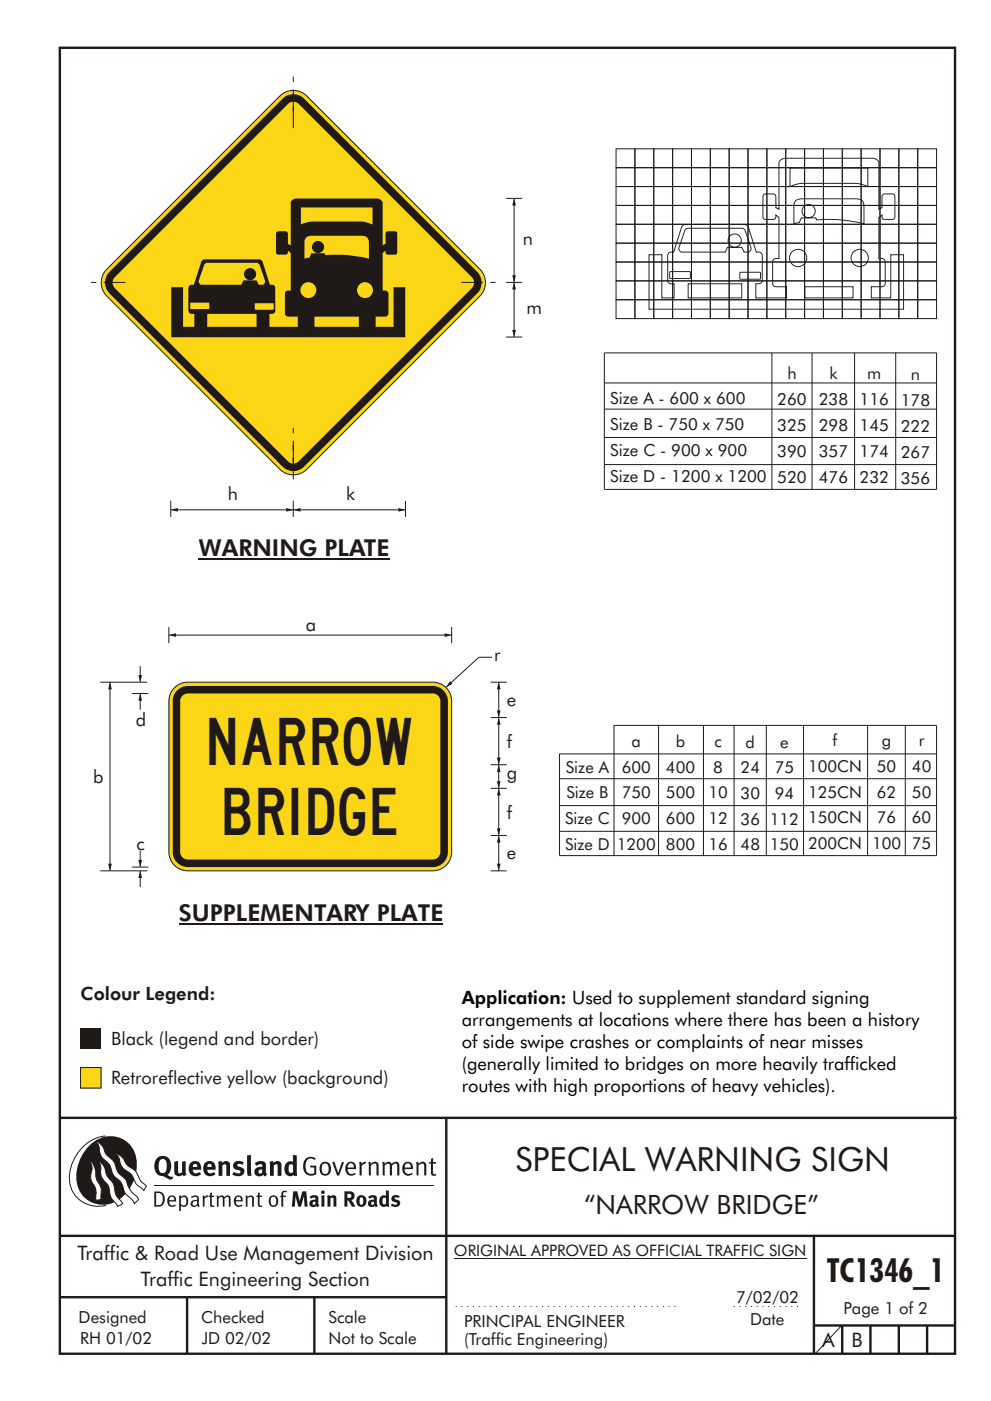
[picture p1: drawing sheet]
<svg xmlns="http://www.w3.org/2000/svg" width="210mm" height="297mm" viewBox="0 0 210 297" stroke-linecap="round" stroke-linejoin="round" font-family="sans-serif">
<g fill="none" stroke="#1f1a17" stroke-width=".51">
<path d="M12.7 10.1h189.9v276.9h-189.9zM12.7 237h190.3M94.7 236.9v50.1M12.7 262h190M12.7 275h82M39.7 275v12M66.7 275v12M172.7 262v25M172.7 281h30M178.7 281v6M184.7 281v6M190.7 281v6"/>
<path d="M196.7 281v6"/>
</g>
<path d="M96.3 266.7h74.7" fill="none" stroke="#1f1a17" stroke-width=".21"/>
<path d="M96.7 277h47.5M155.7 277h14" fill="none" stroke="#1f1a17" stroke-width=".21" stroke-dasharray=".2 1" stroke-linecap="butt"/>
<g fill="#1f1a17">
<path d="M64.9 245.6a1.61 1.61 0 0 1 2.1 .1l-.2 .2a1.17 1.17 0 0 0-1.4-.1 1.17 1.17 0 0 0-.6 1.2 1.42 1.42 0 0 0 1.2 1.9l.7-.2v-1.2h-.8l-.1-.4h1.3v1.9a1.82 1.82 0 0 1-2.2-.1 1.82 1.82 0 0 1-.6-2.1l.2-.7z" fill-rule="evenodd"/>
<path d="M68.2 246.6a1.77 1.77 0 0 0 .4 2.6 1.39 1.39 0 0 0 1.4-.5 1.39 1.39 0 0 0 .2-1.5 1.19 1.19 0 0 0-2-.6zM68.5 246.8a.83 .83 0 0 1 1 .1 .83 .83 0 0 1 .2 1 .75 .75 0 0 1-.6 1 .75 .75 0 0 1-.8-.8v-.9z" fill-rule="evenodd"/>
<path d="M70.5 246.4l.4-.1 .8 2.4 .8-2.3h.5l-1.1 2.8h-.4z" fill-rule="evenodd"/>
<path d="M73.6 246.7a1.74 1.74 0 0 0 .5 2.5h.9l.5-.3-.2-.3a.89 .89 0 0 1-1.1 .2 .89 .89 0 0 1-.4-.9h1.7a1.15 1.15 0 0 0-.4-1.4 1.15 1.15 0 0 0-1.5 .2zM74 246.9a.67 .67 0 0 1 .8-.1 .67 .67 0 0 1 .3 .7h-1.3z" fill-rule="evenodd"/>
<path d="M76.2 246.4l.4-.1 .1 .5 .5-.4 .5-.1-.2 .5a.61 .61 0 0 0-.8 .6v1.8h-.4z" fill-rule="evenodd"/>
<path d="M78.1 246.4l.5-.1 .1 .5a.89 .89 0 0 1 .9-.5 .89 .89 0 0 1 .7 .8v2.1h-.4v-2.1l-.1-.3-.3-.1-.8 .4v2.1h-.4z" fill-rule="evenodd"/>
<path d="M81.1 246.4l.4-.1 .1 .4a.83 .83 0 0 1 .8-.4 .83 .83 0 0 1 .7 .5 .86 .86 0 0 1 .9-.5 .86 .86 0 0 1 .7 .8v2.1h-.4l-.1-2.3a.5 .5 0 0 0-.8 0l-.2 .2v2.1h-.5v-2.2l-.4-.3-.7 .4v2.1h-.4z" fill-rule="evenodd"/>
<path d="M85.7 246.7a1.74 1.74 0 0 0 .5 2.5h.9l.5-.3-.2-.3a.89 .89 0 0 1-1.1 .2 .89 .89 0 0 1-.4-.9h1.7a1.15 1.15 0 0 0-.5-1.4 1.15 1.15 0 0 0-1.4 .2zM86 246.9a.67 .67 0 0 1 .9-.1 .67 .67 0 0 1 .3 .7h-1.3z" fill-rule="evenodd"/>
<path d="M88.3 246.4l.4-.1 .1 .5a.89 .89 0 0 1 .9-.5 .89 .89 0 0 1 .7 .8v2.1h-.4v-2.1l-.1-.3-.3-.1-.8 .4v2.1h-.4z" fill-rule="evenodd"/>
<path d="M91.5 245.7l.4-.2v.9h.7l-.2 .3h-.5v2.1l.1 .1h.5l.1 .3a.71 .71 0 0 1-1.2-.5v-2h-.3v-.3h.3z" fill-rule="evenodd"/>
<path d="M37 246.3l.8-.2v2a.46 .46 0 0 0 .2 .7 .46 .46 0 0 0 .6-.3v-2.2l.8-.1v2.3l.2 .6-.6 .3-.2-.3a1.03 1.03 0 0 1-1.2 .2 1.03 1.03 0 0 1-.6-1z" fill-rule="evenodd"/>
<path d="M40.4 246.6a1.64 1.64 0 0 0 0 2.3 1.64 1.64 0 0 0 2.3 .1l-.4-.5a.78 .78 0 0 1-.9 .3 .78 .78 0 0 1-.5-.8h1.8a1.37 1.37 0 0 0-.6-1.6 1.37 1.37 0 0 0-1.7 .2zM41 246.9a.48 .48 0 0 1 .7-.1 .48 .48 0 0 1 .2 .6h-1z" fill-rule="evenodd"/>
<path d="M43.5 246.6a1.65 1.65 0 0 0-.2 2 1.65 1.65 0 0 0 1.9 .7l.5-.3-.3-.5a.78 .78 0 0 1-.9 .3 .78 .78 0 0 1-.5-.8h1.8a1.37 1.37 0 0 0-.6-1.6 1.37 1.37 0 0 0-1.7 .2zM44.1 246.9a.48 .48 0 0 1 .6-.1 .48 .48 0 0 1 .2 .6h-.9z" fill-rule="evenodd"/>
<path d="M46.3 246.4l.7-.3 .1 .4a.95 .95 0 0 1 1-.3 .95 .95 0 0 1 .7 .9v2.2h-.8v-2.3l-.3-.2-.5 .3v2.2h-.8z" fill-rule="evenodd"/>
<path d="M49.7 246.5a1.73 1.73 0 0 1 2-.1l-.2 .6-.6-.2a.42 .42 0 0 0-.6 .3l.2 .2a1.23 1.23 0 0 1 1.4 1 1.47 1.47 0 0 1-2.3 .9l-.3-.1 .3-.6 .7 .3a.47 .47 0 0 0 .7-.3 .87 .87 0 0 0-1-.6l-.4-.2-.1-.4z" fill-rule="evenodd"/>
<path d="M54.1 246.6l.3 .6 .3-.2a.62 .62 0 0 1 .9 0v.4a1.21 1.21 0 0 0-1.3 .3 1.21 1.21 0 0 0-.2 1.4 1.19 1.19 0 0 0 1.7 0l.5 .3 .4-.4-.3-.4v-1.3a.96 .96 0 0 0-1.3-1.1zM55 248.1l.6-.1v.6a.43 .43 0 0 1-.6 .1 .43 .43 0 0 1 0-.6z" fill-rule="evenodd"/>
<path d="M57.2 246.4l.7-.3 .1 .4a.95 .95 0 0 1 1-.3 .95 .95 0 0 1 .7 .9v2.2h-.8v-2.3l-.3-.2-.5 .3v2.2h-.8z" fill-rule="evenodd"/>
<path d="M62.2 244.8v1.6a1.29 1.29 0 0 0-1.4 .1 1.29 1.29 0 0 0-.5 1.3 1.24 1.24 0 0 0 .5 1.4 1.24 1.24 0 0 0 1.5-.1l.1 .2h.7l-.1-4.3zM61.5 246.9h.4l.3 .1v1.5l-.3 .2a.48 .48 0 0 1-.6-.5 1.52 1.52 0 0 1 .2-1.3z" fill-rule="evenodd"/>
<path d="M52.4 245l.8-.2 .2 4.5h-.8l-.1-.2z" fill-rule="evenodd"/>
</g>
<path d="M22.4 240.9a9 9 0 0 0-7.4 10.8 6.2 6.2 0 0 0 7.5 3.9M32.7 251.4h59.4" fill="none" stroke="#1f1a17" stroke-width=".21"/>
<path d="M19.1 242.7a5.7 5.7 0 0 1 6.5-1.4 5.7 5.7 0 0 1 3.4 5.7 8.6 8.6 0 0 1-6.2 8.4 5.7 5.7 0 0 1-6.5-7.1 9.9 9.9 0 0 1 2.8-5.6z" fill-rule="evenodd" fill="#1f1a17"/>
<path d="M24.4 244.6a3.1 3.1 0 0 1 2.3 2.1l.8 .8a3.2 3.2 0 0 1 2 2.3l.4 .7 1.2 1-.6 .9-.2-.3a3.5 3.5 0 0 1-1.9-2 3.8 3.8 0 0 0-2.1-2.2 3.5 3.5 0 0 1-1-2.3zM20.4 242a3.4 3.4 0 0 1 1.9 2.4l.7 .9a3.3 3.3 0 0 1 1.7 2.5 4.4 4.4 0 0 0 1.7 2l.3 .3a6.1 6.1 0 0 0 2.5 3.7l.2 .5-.9 .9a6.1 6.1 0 0 0-1.9-2.2l-.4-.7a3.6 3.6 0 0 0-1.9-2.8l-.6-1.1a3.6 3.6 0 0 0-1.9-2.8 3.7 3.7 0 0 1-.8-2.4zM21 246.2a3.4 3.4 0 0 1 1.5 2.7l.6 .9a3.8 3.8 0 0 1 1.4 3.1l.3 .8 1.2 1.5-1 .6-.5-.8a3.2 3.2 0 0 1-1.3-2.8 4.3 4.3 0 0 0-1.4-2.2 4.7 4.7 0 0 1-.5-2.9zM19.2 246.1a5.1 5.1 0 0 1 1.2 3.7l.3 .7a3.1 3.1 0 0 1 .7 3l.1 .8-1.1 .2-.1-.8a3.5 3.5 0 0 0-.9-3.2 3.6 3.6 0 0 1 .1-2.6z" fill-rule="evenodd" fill="#fff" stroke="#1f1a17" stroke-width=".21"/>
<g fill="#1f1a17">
<path d="M17.1 218h4.4v4.3h-4.4z"/>
<path d="M33.4 245.5a2.51 2.51 0 0 0 .4 3.7l.8 .2a2.78 2.78 0 0 0 2 .6l.2-.5h-.6l-.7-.4a2.56 2.56 0 0 0 0-3.8 1.83 1.83 0 0 0-2.1 .2zM34 245.9a.87 .87 0 0 1 1 0 .87 .87 0 0 1 .4 .9v.4a1.17 1.17 0 0 1-.9 1.5h-.3a2.38 2.38 0 0 1-.2-2.8z" fill-rule="evenodd"/>
<path d="M33.1 252.9v2.6a1.12 1.12 0 0 0 1.2-.3 1.12 1.12 0 0 0 .2-1.1l-.1-.6-.3-.4zM32.7 252.6h1.1a1.67 1.67 0 0 1 1.2 1.7 1.67 1.67 0 0 1-1.3 1.5h-1zM36.1 253.9l-.2 .6h1.1a.55 .55 0 0 0-.3-.7 .55 .55 0 0 0-.6 .1zM35.8 253.8a.95 .95 0 0 1 1.2-.2 .95 .95 0 0 1 .4 1.1h-1.5a.72 .72 0 0 0 .4 .8 .72 .72 0 0 0 .9-.1l.1 .2a1.15 1.15 0 0 1-1.5 0 1.15 1.15 0 0 1-.2-1.5zM38.4 254.1v1.2a.7 .7 0 0 0 .9 .1 .7 .7 0 0 0 .2-.9 .61 .61 0 0 0-.4-.7 .61 .61 0 0 0-.7 .3zM38 253.5l.3-.1 .1 .4a.95 .95 0 0 1 1.2-.1 .95 .95 0 0 1 .3 1.1 .92 .92 0 0 1-.5 1 .92 .92 0 0 1-1-.2v1.1l-.4 .1zM40.9 254.9a.5 .5 0 0 0 .2 .7 .5 .5 0 0 0 .7-.3v-.7zM40.5 253.8a1 1 0 0 1 1.7 .2v1.4l.2 .3-.2 .2-.3-.3a.78 .78 0 0 1-1.4-.1 .78 .78 0 0 1 .8-1.1h.5a.58 .58 0 0 0-.3-.7 .58 .58 0 0 0-.7 .3zM43 253.5l.3-.1 .1 .4 .3-.3h.5l-.2 .3a.52 .52 0 0 0-.6 .6v1.4h-.4zM44.6 252.9l.4-.1-.1 .7h.6l-.1 .3h-.5v1.5a.35 .35 0 0 0 .6 .3v.2a.57 .57 0 0 1-.6 .1 .57 .57 0 0 1-.3-.5v-1.6h-.3v-.3h.3zM45.9 253.5l.4-.1 .1 .4 .2-.2a.64 .64 0 0 1 1 .2 .7 .7 0 0 1 .8-.4 .7 .7 0 0 1 .5 .7v1.7h-.4v-1.7l-.2-.3-.7 .3v1.7h-.3v-1.6a.38 .38 0 0 0-.3-.5 .38 .38 0 0 0-.5 .3l-.1 .1v1.7h-.4zM50.2 253.9l-.2 .6h1.1a.55 .55 0 0 0-.2-.7 .55 .55 0 0 0-.7 .1zM49.9 253.8a.95 .95 0 0 1 1.2-.2 .95 .95 0 0 1 .4 1.1h-1.5a.72 .72 0 0 0 .4 .8 .72 .72 0 0 0 .9-.1l.1 .2a1.15 1.15 0 0 1-1.5 0 1.15 1.15 0 0 1-.2-1.5zM52.1 253.5l.3-.1 .1 .4a.72 .72 0 0 1 .8-.4 .72 .72 0 0 1 .6 .7v1.7h-.4v-1.5a.45 .45 0 0 0-.3-.6 .45 .45 0 0 0-.5 .3l-.2 .1v1.7h-.3zM54.7 252.9l.4-.1v.7h.6l-.1 .3h-.5v1.5a.35 .35 0 0 0 .5 .3v.2a.57 .57 0 0 1-.6 .1 .57 .57 0 0 1-.3-.5v-1.6h-.3v-.3h.3zM57.6 253.9l-.2 .7a.65 .65 0 0 0 .3 .9 .65 .65 0 0 0 .8-.3l.1-.1a.93 .93 0 0 0-.7-1.4zM57.3 253.8a1.12 1.12 0 0 1 1.4 0 1.12 1.12 0 0 1 .2 1.4 1.01 1.01 0 0 1-1.2 .7 1.01 1.01 0 0 1-.7-1.2zM59.9 252.6l.5-.2 .5 .2-.2 .2-.3-.1-.3 .2v.6h.6l-.1 .3h-.5v2h-.4v-2h-.2v-.3h.2zM62.2 252.6l-.3 3.2h.7l.1-2.2 .6 2.2h.5l.7-2.2 .1 2.2h.7l-.3-3.2h-.9l-.5 2.1-.5-2.1zM65.7 253.7l.3 .5a.51 .51 0 0 1 .5-.3 .51 .51 0 0 1 .4 .4v.1a.88 .88 0 0 0-1.1 .3 .88 .88 0 0 0 .2 1.1 .9 .9 0 0 0 1.1-.1l.3 .3 .4-.4-.3-.3v-1.1a.87 .87 0 0 0-.4-.8 .87 .87 0 0 0-1 .1zM66.4 254.9l.5-.1v.5l-.1 .1h-.3l-.2-.1zM68.2 253.5v2.3h.6v-2.4zM68.1 252.8a.4 .4 0 0 0 .8 0 .4 .4 0 0 0-.8 0zM69.4 253.5l.1 2.3h.6v-1.7a.33 .33 0 0 1 .4-.2 .33 .33 0 0 1 .2 .4v1.5h.7v-1.7a.75 .75 0 0 0-.6-.7 .75 .75 0 0 0-.8 .3v-.3zM73.1 252.6v3.2h.6v-1.3l.3 .2 .7 1.1h.7l-.9-1.4a.94 .94 0 0 0 .7-1 .94 .94 0 0 0-.9-.8zM73.7 253.1a.51 .51 0 0 1 .7 .1 .51 .51 0 0 1-.1 .8h-.6zM75.9 253.7a1.19 1.19 0 0 0-.1 1.8 1.19 1.19 0 0 0 1.7-.1 1.19 1.19 0 0 0 0-1.6 1.19 1.19 0 0 0-1.6-.1zM76.5 253.9h.2a.99 .99 0 0 1 0 1.5 1.06 1.06 0 0 1-.2-1.5zM78.1 253.7l.3 .5a.51 .51 0 0 1 .5-.3 .51 .51 0 0 1 .4 .4v.1a.88 .88 0 0 0-1.1 .3 .88 .88 0 0 0 .2 1.1 .9 .9 0 0 0 1.1-.1l.3 .3 .4-.4-.2-.3v-1.1a.87 .87 0 0 0-.5-.8 .87 .87 0 0 0-1 .1zM78.9 254.9l.4-.1v.5l-.1 .1h-.3l-.2-.1zM81.9 252.4v1.2a1.2 1.2 0 0 0-1.4 .5 1.2 1.2 0 0 0 .2 1.5l.5 .3 .8-.2v.1h.6l-.1-3.3zM81.4 254l.5 .1-.1 1.2a.46 .46 0 0 1-.5 0 .46 .46 0 0 1-.2-.6zM83.3 253.6a.79 .79 0 0 0-.2 1 .79 .79 0 0 0 1 .3 .33 .33 0 0 1 0 .5 .33 .33 0 0 1-.5 0l-.5-.2-.2 .4a1.15 1.15 0 0 0 1.2 .3 1.15 1.15 0 0 0 .8-1 1.49 1.49 0 0 0-1.2-.7 .4 .4 0 0 1 .3-.4 .4 .4 0 0 1 .4 .1l.2 .1 .2-.4a1.47 1.47 0 0 0-1.5 0z" fill-rule="evenodd"/>
</g>
<path d="M17.1 226.3h4.4v4.4h-4.4z" fill-rule="evenodd" fill="#fad617" stroke="#1f1a17" stroke-width=".21"/>
<path d="M178.6 280.9l-5.7 6.2" fill="none" stroke="#1f1a17" stroke-width=".21"/>
<path d="M59.4 20.3a4 4 0 0 1 5.7 0l36.7 36.8a4 4 0 0 1 0 5.7l-36.7 36.7a4 4 0 0 1-5.7 0l-36.8-36.7a4 4 0 0 1 0-5.7z" fill-rule="evenodd" fill="#fad617" stroke="#1f1a17" stroke-width=".21"/>
<path d="M23.2 57.6l36.9-36.8a3.2 3.2 0 0 1 4.4 .1l36.8 36.7a3.2 3.2 0 0 1 0 4.6l-36.9 36.9a3.2 3.2 0 0 1-4.4-.2l-36.9-36.8a3.2 3.2 0 0 1 .1-4.5z" fill-rule="evenodd" fill="#1f1a17"/>
<path d="M24.4 58.8l36.8-36.8a1.63 1.63 0 0 1 2.2 .1l36.8 36.7a1.63 1.63 0 0 1-.1 2.3l-36.8 36.8a1.63 1.63 0 0 1-2.2-.1l-36.8-36.8a1.63 1.63 0 0 1 .1-2.2z" fill-rule="evenodd" fill="#fad617"/>
<path d="M62.2 16.3v1.1M62.2 18.9v8.3M19.3 59.9h1.1M22 59.9h4.6M97.9 59.9h4.6M104 59.9h1.2M109.1 59.9v11.6M62.2 90.7v1.2M62.2 93.4v8.2" fill="none" stroke="#1f1a17" stroke-width=".21"/>
<g fill="#1f1a17">
<path d="M109.1 59.9l.4 1.5h-.8l.4-1.5 .4 1.5z" fill-rule="evenodd"/>
<path d="M108.7 70h.8l-.4 1.5 .4-1.5-.4 1.5z" fill-rule="evenodd"/>
</g>
<path d="M36.2 108.1h26" fill="none" stroke="#1f1a17" stroke-width=".21"/>
<g fill="#1f1a17">
<path d="M36.2 108.1l1.5-.4v.8l-1.5-.4 1.5-.4z" fill-rule="evenodd"/>
<path d="M60.7 107.7l1.5 .4-1.5 .4v-.8l1.5 .4z" fill-rule="evenodd"/>
</g>
<path d="M62.2 108.1h23.8" fill="none" stroke="#1f1a17" stroke-width=".21"/>
<g fill="#1f1a17">
<path d="M62.2 108.1l1.5-.4v.8l-1.5-.4 1.5-.4z" fill-rule="evenodd"/>
<path d="M84.5 107.7l1.5 .4-1.5 .4v-.8l1.5 .4z" fill-rule="evenodd"/>
</g>
<path d="M109.1 42.1v17.8" fill="none" stroke="#1f1a17" stroke-width=".21"/>
<g fill="#1f1a17">
<path d="M109.1 42.1l.4 1.5h-.8l.4-1.5 .4 1.5z" fill-rule="evenodd"/>
<path d="M108.7 58.4h.8l-.4 1.5 .4-1.5-.4 1.5z" fill-rule="evenodd"/>
</g>
<path d="M107.4 59.9h3.4M107.4 42.1h3.4M107.4 71.5h3.4M36.2 106.2v3.4M62.2 106.2v3.4M86 106.2v3.4" fill="none" stroke="#1f1a17" stroke-width=".21"/>
<path d="M75.8 61.5a1.69 1.69 0 0 1 3.3 0 1.69 1.69 0 0 1-3.3 0zM66.2 52.4a1.3 1.3 0 0 1 2.6 0 1.3 1.3 0 0 1-2.6 0zM65 50.3l-.4 .7v.4v3.4l1.1-.2 .3-.9h2.9l.2 .4 1.6-.1a30.5 30.5 0 0 1 7.6 .8v-3.4a1.34 1.34 0 0 0-1.7-1.4h-10.4zM43.5 55.9l-1.4 3.7 .5 .8h8.6l.4-1h2.8l.5 1h.9l.4-.5 .1-.3-1.2-3.4-.4-.4-10.7-.1zM51.8 58.1a1.29 1.29 0 0 1 2.5 0 1.29 1.29 0 0 1-2.5 0zM36.3 60.9h2.5v8.4h2.4v-2.8h-.5a.68 .68 0 0 1-.7-.6v-4.9a.68 .68 0 0 1 .7-.6h.4l1.6-4.9 .3-.4 .5-.1h11.6l.6 .5 1.6 4.9a.85 .85 0 0 1 1.1 .6v4.9a.68 .68 0 0 1-.7 .6h-.5v2.8h6v-2.2h-2.1a.66 .66 0 0 1-.6-.6v-4.2a.66 .66 0 0 1 .6-.7h.6v-8l-.6-.5-.1 .7-.4 .2h-1.6l-.4-.2v-4.3l.2-.4 .2-.1 1.8 .1 .3 .4v2.2l.6 .3v-9a1.17 1.17 0 0 1 1.2-.9h17.4a1.11 1.11 0 0 1 .9 .9v9l.6-.3v-2.2l.2-.4 1.8-.1 .3 .1 .2 .4-.1 4.3-.4 .2h-1.5l-.5-.2v-.7l-.6 .5v8h.5a.66 .66 0 0 1 .7 .7v4.2a.66 .66 0 0 1-.7 .6h-2v2.2h3.8v-8.4h2.5v10.6h-49.7zM66.7 67.1v2.2h9.4v-2.2zM63.7 61.5a1.7 1.7 0 0 0 3.4 0 1.7 1.7 0 0 0-3.4 0zM63.8 44h15.2v3.6l-1.4-.5-1.1-.1h-10.1l-1.1 .1-1.5 .5zM44 66.5v2.8h10.4v-2.8zM54.1 64.3h3.8l.2 .1v1.1l-.2 .2h-3.7l-.2-.2zM40.4 64.2h3.9l.1 .1v1.1l-.1 .1h-3.8l-.1-.1z" fill-rule="evenodd" fill="#1f1a17"/>
<g fill="none" stroke="#1f1a17" stroke-width=".21">
<path d="M118.7 159.8h80M130.2 153.8h68.5v27.6h-80v-21.6M130.3 153.8v27.6M139.7 153.8v27.6M149.2 153.8v27.6M155.7 153.8v27.6M162.6 153.8v27.6M170.5 153.8v27.6M184.1 153.8v27.6M192.1 153.8v27.6M118.7 176.3h80M118.7 170.8h80"/>
<path d="M118.8 165.1h79.9"/>
</g>
<path d="M42.1 118.5h40.6M38 195.8h55.9" fill="none" stroke="#1f1a17" stroke-width=".22"/>
<path d="M37 145.8a4 4 0 0 1 2.8-1.2h52a4 4 0 0 1 4 4v32a4 4 0 0 1-4 4h-52a4 4 0 0 1-4-4v-32a4 4 0 0 1 1.2-2.8z" fill-rule="evenodd" fill="#fad617" stroke="#1f1a17" stroke-width=".21"/>
<path d="M105.8 177.1v7.5" fill="none" stroke="#1f1a17" stroke-width=".21"/>
<g fill="#1f1a17">
<path d="M105.8 177.1l.4 1.5h-.8l.4-1.5 .4 1.5z" fill-rule="evenodd"/>
<path d="M105.4 183.1h.8l-.4 1.5 .4-1.5-.4 1.5z" fill-rule="evenodd"/>
</g>
<path d="M105.8 144.6v7.5" fill="none" stroke="#1f1a17" stroke-width=".21"/>
<g fill="#1f1a17">
<path d="M105.8 144.6l.4 1.5h-.8l.4-1.5 .4 1.5z" fill-rule="evenodd"/>
<path d="M105.4 150.6h.8l-.4 1.5 .4-1.5-.4 1.5z" fill-rule="evenodd"/>
</g>
<path d="M105.8 162.1v5" fill="none" stroke="#1f1a17" stroke-width=".21"/>
<g fill="#1f1a17">
<path d="M105.8 162.1l.4 1.5h-.8l.4-1.5 .4 1.5z" fill-rule="evenodd"/>
<path d="M105.4 165.6h.8l-.4 1.5 .4-1.5-.4 1.5z" fill-rule="evenodd"/>
</g>
<path d="M105.8 167.1v10" fill="none" stroke="#1f1a17" stroke-width=".21"/>
<g fill="#1f1a17">
<path d="M105.8 167.1l.4 1.5h-.8l.4-1.5 .4 1.5z" fill-rule="evenodd"/>
<path d="M105.4 175.6h.8l-.4 1.5 .4-1.5-.4 1.5z" fill-rule="evenodd"/>
</g>
<path d="M105.8 152.1v10" fill="none" stroke="#1f1a17" stroke-width=".21"/>
<g fill="#1f1a17">
<path d="M105.8 152.1l.4 1.5h-.8l.4-1.5 .4 1.5z" fill-rule="evenodd"/>
<path d="M105.4 160.6h.8l-.4 1.5 .4-1.5-.4 1.5z" fill-rule="evenodd"/>
</g>
<path d="M104.4 139.4h-2.8l-7 6.3M104.1 152.1h3.4M104.1 144.6h3.4M104.1 167.1h3.4M104.1 177.1h3.4M104.1 162.1h3.4" fill="none" stroke="#1f1a17" stroke-width=".21"/>
<g fill="#1f1a17">
<path d="M95.5 144.4l.5 .6-1.4 .7z" fill-rule="evenodd"/>
<path d="M37.6 146.4a3.2 3.2 0 0 1 2.2-1h52a3.2 3.2 0 0 1 3.2 3.2v32a3.2 3.2 0 0 1-3.2 3.2h-52a3.2 3.2 0 0 1-3.2-3.2v-32a3.2 3.2 0 0 1 1-2.2z" fill-rule="evenodd"/>
</g>
<path d="M38.7 147.5l.7-.4 .4-.1h52a1.61 1.61 0 0 1 1.6 1.6v32a1.61 1.61 0 0 1-1.6 1.6h-52a1.61 1.61 0 0 1-1.6-1.6v-32l.1-.4z" fill-rule="evenodd" fill="#fad617"/>
<path d="M35.8 134.7h60" fill="none" stroke="#1f1a17" stroke-width=".21"/>
<g fill="#1f1a17">
<path d="M94.3 134.3l1.5 .4-1.5 .3 1.5-.3-1.5 .3z" fill-rule="evenodd"/>
<path d="M35.8 134.7l1.6-.4v.7z" fill-rule="evenodd"/>
</g>
<path d="M35.8 132.9v3.5M95.8 132.9v3.5M29.7 184.6v3.5M104.1 184.6h3.4" fill="none" stroke="#1f1a17" stroke-width=".21"/>
<path d="M29.7 184.6l.4 1.5h-.7z" fill-rule="evenodd" fill="#1f1a17"/>
<path d="M29.7 147v3.5" fill="none" stroke="#1f1a17" stroke-width=".21"/>
<path d="M29.7 147l.4 1.5h-.7z" fill-rule="evenodd" fill="#1f1a17"/>
<path d="M29.7 180.4v3.4" fill="none" stroke="#1f1a17" stroke-width=".21"/>
<path d="M29.4 182.3h.7l-.4 1.5z" fill-rule="evenodd" fill="#1f1a17"/>
<path d="M29.7 141.2v3.4" fill="none" stroke="#1f1a17" stroke-width=".21"/>
<path d="M29.4 143.1h.7l-.4 1.5z" fill-rule="evenodd" fill="#1f1a17"/>
<path d="M21.3 144.6h10M23.3 144.6v40M28 147h3.5M21.3 184.6h10M28 183.8h3.5" fill="none" stroke="#1f1a17" stroke-width=".21"/>
<g fill="#1f1a17">
<path d="M23.3 144.6l.4 1.5h-.8l.4-1.5 .4 1.5z" fill-rule="evenodd"/>
<path d="M22.9 183.1h.8l-.4 1.5 .4-1.5-.4 1.5z" fill-rule="evenodd"/>
</g>
<g fill="none" stroke="#1f1a17" stroke-width=".21">
<path d="M130.7 31.6h4v4h-4zM130.7 35.6h4v4h-4zM130.7 39.6h4v4h-4zM134.7 31.6h4v4h-4zM134.7 35.6h4v4h-4zM134.7 39.6h4v4h-4zM138.7 31.6h4v4h-4zM138.7 35.6h4v4h-4zM138.7 39.6h4v4h-4zM142.7 31.6h4v4h-4zM142.7 35.6h4v4h-4zM142.7 39.6h4v4h-4z"/>
<path d="M146.7 31.6h4v4h-4zM146.7 35.6h4v4h-4zM146.7 39.6h4v4h-4zM150.7 31.6h4v4h-4zM150.7 35.6h4v4h-4zM150.7 39.6h4v4h-4zM154.7 31.6h4v4h-4zM154.7 35.6h4v4h-4zM154.7 39.6h4v4h-4zM158.7 31.6h4v4h-4zM158.7 35.6h4v4h-4zM158.7 39.6h4v4h-4z"/>
<path d="M162.7 31.6h4v4h-4zM162.7 35.6h4v4h-4zM162.7 39.6h4v4h-4zM166.7 31.6h4v4h-4zM166.7 35.6h4v4h-4zM166.7 39.6h4v4h-4zM170.7 31.6h4v4h-4zM170.7 35.6h4v4h-4zM170.7 39.6h4v4h-4zM174.7 31.6h4v4h-4zM174.7 35.6h4v4h-4zM174.7 39.6h4v4h-4z"/>
<path d="M178.7 31.6h4v4h-4zM178.7 35.6h4v4h-4zM178.7 39.6h4v4h-4zM182.7 31.6h4v4h-4zM182.7 35.6h4v4h-4zM182.7 39.6h4v4h-4zM186.7 31.6h4v4h-4zM186.7 35.6h4v4h-4zM186.7 39.6h4v4h-4zM190.7 31.6h4v4h-4zM190.7 35.6h4v4h-4zM190.7 39.6h4v4h-4z"/>
<path d="M194.7 31.6h4v4h-4zM194.7 35.6h4v4h-4zM194.7 39.6h4v4h-4zM130.7 43.6h4v4h-4zM130.7 47.6h4v4h-4zM130.7 51.6h4v4h-4zM130.7 55.6h4v4h-4zM130.7 59.6h4v4h-4zM134.7 43.6h4v4h-4zM134.7 47.6h4v4h-4zM134.7 51.6h4v4h-4zM134.7 55.6h4v4h-4z"/>
<path d="M134.7 59.6h4v4h-4zM138.7 43.6h4v4h-4zM138.7 47.6h4v4h-4zM138.7 51.6h4v4h-4zM138.7 55.6h4v4h-4zM138.7 59.6h4v4h-4zM142.7 43.6h4v4h-4zM142.7 47.6h4v4h-4zM142.7 51.6h4v4h-4zM142.7 55.6h4v4h-4zM142.7 59.6h4v4h-4zM146.7 43.6h4v4h-4z"/>
<path d="M146.7 47.6h4v4h-4zM146.7 51.6h4v4h-4zM146.7 55.6h4v4h-4zM146.7 59.6h4v4h-4zM150.7 43.6h4v4h-4zM150.7 47.6h4v4h-4zM150.7 51.6h4v4h-4zM150.7 55.6h4v4h-4zM150.7 59.6h4v4h-4zM154.7 43.6h4v4h-4zM154.7 47.6h4v4h-4zM154.7 51.6h4v4h-4z"/>
<path d="M154.7 55.6h4v4h-4zM154.7 59.6h4v4h-4zM158.7 43.6h4v4h-4zM158.7 47.6h4v4h-4zM158.7 51.6h4v4h-4zM158.7 55.6h4v4h-4zM158.7 59.6h4v4h-4zM162.7 43.6h4v4h-4zM162.7 47.6h4v4h-4zM162.7 51.6h4v4h-4zM162.7 55.6h4v4h-4zM162.7 59.6h4v4h-4z"/>
<path d="M166.7 43.6h4v4h-4zM166.7 47.6h4v4h-4zM166.7 51.6h4v4h-4zM166.7 55.6h4v4h-4zM166.7 59.6h4v4h-4zM170.7 43.6h4v4h-4zM170.7 47.6h4v4h-4zM170.7 51.6h4v4h-4zM170.7 55.6h4v4h-4zM170.7 59.6h4v4h-4zM174.7 43.6h4v4h-4zM174.7 47.6h4v4h-4z"/>
<path d="M174.7 51.6h4v4h-4zM174.7 55.6h4v4h-4zM174.7 59.6h4v4h-4zM178.7 43.6h4v4h-4zM178.7 47.6h4v4h-4zM178.7 51.6h4v4h-4zM178.7 55.6h4v4h-4zM178.7 59.6h4v4h-4zM182.7 43.6h4v4h-4zM182.7 47.6h4v4h-4zM182.7 51.6h4v4h-4zM182.7 55.6h4v4h-4z"/>
<path d="M182.7 59.6h4v4h-4zM186.7 43.6h4v4h-4zM186.7 47.6h4v4h-4zM186.7 51.6h4v4h-4zM186.7 55.6h4v4h-4zM186.7 59.6h4v4h-4zM190.7 43.6h4v4h-4zM190.7 47.6h4v4h-4zM190.7 51.6h4v4h-4zM190.7 55.6h4v4h-4zM190.7 59.6h4v4h-4zM194.7 43.6h4v4h-4z"/>
<path d="M194.7 47.6h4v4h-4zM194.7 51.6h4v4h-4zM194.7 55.6h4v4h-4zM194.7 59.6h4v4h-4zM130.7 63.6h4v4h-4zM134.7 63.6h4v4h-4zM138.7 63.6h4v4h-4zM142.7 63.6h4v4h-4zM146.7 63.6h4v4h-4zM150.7 63.6h4v4h-4zM154.7 63.6h4v4h-4zM158.7 63.6h4v4h-4z"/>
<path d="M162.7 63.6h4v4h-4zM166.7 63.6h4v4h-4zM170.7 63.6h4v4h-4zM174.7 63.6h4v4h-4zM178.7 63.6h4v4h-4zM182.7 63.6h4v4h-4zM186.7 63.6h4v4h-4zM190.7 63.6h4v4h-4zM194.7 63.6h4v4h-4z"/>
</g>
<path d="M181.2 55.9l.5 .4 .7 .1v.2l-1.1-.3-.3-.2zM180.5 54.7h.2l.1 .7 .4 .5-.2 .2-.4-.7zM181 53.3l.2 .2-.4 .5-.1 .7h-.2l.1-.8zM181 53.3l.6-.4 .8-.1v.2l-.7 .1-.5 .4zM182.4 52.8l.8 .1 .6 .4-.2 .2-.5-.4-.7-.1zM183.8 53.3l.4 .6 .1 .8h-.2l-.1-.7-.4-.5zM184.1 54.7h.2v.4l-.5 1-.2-.2 .4-.5zM182.4 56.4l.7-.1 .5-.4 .2 .2-1 .5h-.4zM171.6 43.3l.5 .1 .5 .3-.1 .1-.9-.3zM172.6 43.7l.4 .5 .1 .6h-.2l-.4-1zM172.9 44.8h.2l-.1 .3-.4 .7-.1-.1zM171.6 46.1l.9-.4 .1 .1-.7 .4-.3 .1zM170.5 45.8l.1-.1 1 .4v.2l-.6-.2zM170.1 44.8h.2l.3 .9-.1 .1-.3-.5zM170.5 43.7l.1 .1-.3 1h-.2l.1-.6zM170.5 43.7l.5-.3 .6-.1v.2l-1 .3zM170 46.1h3.1v.2h-3.1zM173.1 46.1l.1 .1zM173 46.2h.2l.2 .4-.2 .1zM173.2 46.7h.1zM173.3 46.5h.8v.2h-.8zM174.1 46.5l.9-.1v.2l-.9 .1zM175 46.4h.9v.2h-.9zM175.9 46.4h.8v.2h-.8zM176.7 46.4l3.5 .3v.2l-3.5-.3zM180.2 46.7l3.1 .6v.2l-3.1-.6zM183.3 47.4l.1 .2zM183.2 43.7h.2v3.7h-.2zM182.9 42.4l.4 .6 .1 .7h-.2l-.1-.6-.3-.5zM181.5 42.1h.9l.5 .3-.1 .2-.5-.3h-.8zM176.1 42.1h5.4v.2h-5.4zM170.2 42.1h5.9v.2h-5.9zM168.8 42.4l.6-.3h.8v.2h-.7l-.6 .3zM168.8 42.4l.1 .2-.3 .5-.1 .6h-.2l.1-.7zM168.3 43.7h.2v3.7h-.2zM168.3 47.4l.2 .1zM168.4 47.3l.6-.1v.2l-.5 .1zM169 47.2l.6-.1v.2l-.6 .1zM169.6 47.2l.1 .1zM169.9 46.2h.2l-.4 1-.2-.1zM170 46.1v.1zM154.3 52.3h3.1v.2h-3.1zM157.4 52.3l.1 .1zM157.3 52.5l.2-.1 .5 1-.2 .1zM157.8 53.5h.1zM157.9 53.3h1v.2h-1zM159.2 53l.2 .1-.4 .4-.2-.1zM159.3 52.6h.2l-.1 .5-.2-.1zM158 48.9l.2-.1 1.3 3.8h-.2zM157.9 48.5l.3 .3-.2 .1-.2-.3zM157.4 48.3l.5 .2a.28 .28 0 0 1-.3 0 .28 .28 0 0 1-.2-.2zM151.7 48.3h5.7v.2h-5.7zM146 48.3h5.7v.2h-5.7zM145.5 48.5l.5-.2a.28 .28 0 0 1-.2 .2 .28 .28 0 0 1-.3 0zM145.4 48.6l.1-.1 .1 .1-.2 .3-.2-.1zM145.2 48.8l.2 .1-1.3 3.7h-.2zM143.9 52.6h.2l.1 .4-.2 .1zM144 53.1l.2-.1 .3 .4-.1 .1zM144.5 53.3h9.4v.2h-9.4zM153.9 53.4l.1 .1zM154.2 52.4l.2 .1-.4 1-.2-.1zM154.3 52.3v.1zM155.9 49.5l.6 .1 .4 .3-.1 .2-.9-.4zM156.9 49.9l.4 .5 .1 .6h-.2l-.4-.9zM157.2 51h.2v.3l-.5 .8-.1-.2zM155.9 52.3l.9-.4 .1 .2-.7 .4h-.3zM154.8 52.1l.2-.2 .9 .4v.2l-.6-.1zM154.4 51h.2l.4 .9-.2 .2-.3-.5zM154.8 49.9l.2 .2-.4 .9h-.2l.1-.6zM154.8 49.9l.5-.3 .6-.1v.2l-.9 .4zM137.7 53.9h2.7v.2h-2.7zM140.4 53.9l.1 .1zM140.3 54h.2v9.2h-.2zM140.3 63.2l.1 .1zM140.4 63.1h2.6v.2h-2.6zM143 63.2l.1 .1zM142.9 60.2h.2v3h-.2zM143 60.1l.1 .1zM142.4 60.1h.6v.2h-.6zM141.9 59.9l.5 .2v.2l-.6-.3zM141.6 59.4h.2l.1 .5-.1 .1zM141.6 54.2h.2v5.2h-.2zM141.8 53.6l.1 .1-.1 .5h-.2zM141.8 53.6l.6-.3v.2l-.5 .2zM142.4 53.3h.5v.2h-.5zM142.9 53.4l.1 .1zM144.5 48.1l.2 .1-1.7 5.3-.2-.1zM144.7 47.8l.2-.1 .1 .1-.3 .4-.2-.1zM144.9 47.7l.6-.2v.2l-.5 .1zM145.5 47.5h6.2v.2h-6.2zM151.7 47.5h6.2v.2h-6.2zM157.9 47.5l.6 .2-.1 .1-.5-.1zM158.5 47.7l.4 .4-.2 .1-.3-.4zM158.7 48.2l.2-.1 1.6 5.3-.1 .1zM160.4 53.5h.1zM160.5 53.3h.5v.2h-.5zM161 53.3l.6 .3-.2 .1-.4-.2zM161.6 53.6l.2 .6h-.2l-.2-.5zM161.6 54.2h.2v5.2h-.2zM161.6 59.4h.2l-.2 .6-.2-.1zM161 60.1l.4-.2 .2 .1-.6 .3zM160.4 60.1h.6v.2h-.6zM160.3 60.1l.1 .1zM160.3 60.2h.2v3h-.2zM160.3 63.2l.1 .1zM160.4 63.1h6.5v.2h-6.5zM166.9 63.2l.1 .1zM166.8 60.8h.2v2.4h-.2zM166.9 60.7l.1 .1zM164.7 60.7h2.2v.2h-2.2zM164.2 60.5l.5 .2v.2l-.6-.2zM163.8 60.1h.2l.2 .4-.1 .2zM163.8 55.5h.2v4.6h-.2zM163.8 55.5h.2zM164.1 54.9l.1 .2-.2 .4h-.2zM164.1 54.9l.5-.2v.2l-.4 .2zM164.6 54.7l.1 .2zM164.7 54.7h.6v.2h-.6zM165.3 54.8l.1 .1zM165.2 46.1h.2v8.7h-.2zM164.7 45.5l.6 .5-.1 .2-.7-.5zM164.5 45.4l.1 .2zM164.5 45.6h.2v.4h-.2zM164.5 46h.2l-.2 .4-.1-.1zM164.1 46.4l.3-.1 .1 .1-.4 .2zM162.4 46.4h1.7v.2h-1.7zM162 46.4l.1-.1 .3 .1v.2zM161.8 46h.2l.1 .3-.1 .1zM161.8 41.7h.2v4.3h-.2zM162 41.2l.1 .1-.1 .4h-.2zM162 41.2l.4-.2v.2l-.3 .1zM162.4 41h1.7v.2h-1.7zM164.1 41l.4 .2-.1 .1-.3-.1zM164.4 41.3l.1-.1 .2 .5h-.2zM164.5 41.7h.2v2.3h-.2zM164.7 43.9l.6 .4-.1 .2-.6-.4zM165.3 44.4l.1 .1zM165.2 34.5h.2v9.9h-.2zM165.4 34l.2-.2 .1 .2-.3 .5h-.2zM165.6 33.8l1-.3v.2l-.9 .3zM166.6 33.5h9.3v.2h-9.3zM175.9 33.5h9.2v.2h-9.2zM185.1 33.5l1 .3-.1 .2-.9-.3zM186.1 33.8l.5 .7h-.2l-.4-.5zM186.4 34.5h.2v9.9h-.2zM186.4 44.4l.1 .1h-.1zM186.4 44.3l.7-.4 .1 .2-.7 .4zM187.1 44l.1 .1zM187 41.7h.2v2.3h-.2zM187.2 41.2l.2 .1-.2 .4h-.2zM187.2 41.2l.5-.2v.2l-.3 .1zM187.7 41h1.6v.2h-1.6zM189.3 41l.5 .2-.2 .1-.3-.1zM189.6 41.3l.2-.1 .2 .5h-.2zM189.8 41.7h.2v4.3h-.2zM189.8 46h.2l-.2 .4-.2-.1zM189.3 46.4l.3-.1 .2 .1-.5 .2zM187.7 46.4h1.6v.2h-1.6zM187.2 46.4l.2-.1 .3 .1v.2zM187 46h.2l.2 .3-.2 .1zM187 45.6h.2v.4h-.2zM187.1 45.5l.1-.1v.2zM186.4 46l.7-.5 .1 .2-.7 .5zM186.4 46.1h.1zM186.4 46.1h.2v8.7h-.2zM186.4 54.8l.1 .1zM186.5 54.7h.6v.2h-.6zM187.1 54.7v.2zM187.1 54.7l.6 .2-.2 .2-.4-.2zM187.7 54.9l.2 .6h-.2l-.2-.4zM187.7 55.5h.2zM187.7 55.5h.2v4.6h-.2zM187.7 60.1h.2l-.2 .6-.2-.2zM187.1 60.7l.4-.2 .2 .2-.6 .2zM184.9 60.7h2.2v.2h-2.2zM184.8 60.7l.1 .1zM184.8 60.8h.2v2.4h-.2zM184.8 63.2l.1 .1zM184.9 63.1h4.1v.2h-4.1zM189 63.2l.1 .1zM188.9 54h.2v9.2h-.2zM188.9 53.9l.1 .1zM189 53.9h2.7v.2h-2.7zM191.7 53.9l.1 .1zM191.6 54h.2v11.6h-.2zM191.7 65.6l.1 .1zM137.7 65.5h54v.2h-54zM137.6 65.6l.1 .1zM137.6 54h.2v11.6h-.2zM137.6 53.9l.1 .1zM170.8 63.1h10.2v.2h-10.2zM181 63.2l.1 .1zM180.9 60.8h.2v2.4h-.2zM181 60.7l.1 .1zM175.9 60.7h5.1v.2h-5.1zM170.8 60.7h5.1v.2h-5.1zM170.7 60.7l.1 .1zM170.7 60.8h.2v2.4h-.2zM170.7 63.2l.1 .1zM169.3 56.4l.7-.1 .6-.4 .1 .2-1 .5h-.4zM171.1 54.7h.2l-.1 .4-.5 1-.1-.2 .3-.5zM170.7 53.3l.4 .6 .2 .8h-.2l-.2-.7-.3-.5zM169.3 52.8l.8 .1 .6 .4-.1 .2-.6-.4-.7-.1zM168 53.3l.6-.4 .7-.1v.2l-.6 .1-.6 .4zM168 53.3l.1 .2-.4 .5-.1 .7h-.2l.2-.8zM167.4 54.7h.2l.1 .7 .4 .5-.1 .2-.4-.7zM168.1 55.9l.6 .4 .6 .1v.2l-1-.3-.3-.2zM170.4 38.8h5.5v.2h-5.5zM168.9 39l1.5-.2v.2l-1.5 .2zM167.6 39.5l1.3-.5v.2l-1.2 .4zM167.5 39.6h.2l-.2 .1zM167.5 35.6h.2v4h-.2zM167.5 35.5l.1 .1zM167.6 35.5h8.3v.2h-8.3zM175.9 35.5h8.2v.2h-8.2zM184.1 35.5l.1 .1zM184 35.6h.2v4h-.2zM184.1 39.6l.1 .1zM182.9 39l1.3 .5-.1 .1-1.3-.4zM181.4 38.8l1.5 .2-.1 .2-1.4-.2zM175.9 38.8h5.5v.2h-5.5zM146 63.1h11.4v.2h-11.4zM157.4 63.2l.1 .1zM157.3 60.2h.2v3h-.2zM157.4 60.1l.1 .1zM146 60.1h11.4v.2h-11.4zM145.9 60.1l.1 .1zM145.9 60.2h.2v3h-.2zM145.9 63.2l.1 .1zM157.1 57.6h4.1v.2h-4.1zM161.2 57.6l.2 .1-.2 .1zM161.2 57.8l.2-.1 .1 .2zM161.3 57.9h.2v1.1h-.2zM161.3 59h.2l-.1 .2zM161.2 59.1l.2 .1-.2 .1zM157.1 59.1h4.1v.2h-4.1zM156.9 59.2l.2-.1v.2zM156.9 59l.2 .1-.2 .1zM156.9 57.9h.2v1.1h-.2zM156.9 57.7l.2 .2h-.2zM156.9 57.7l.2-.1v.2zM142.2 57.5h4.1v.2h-4.1zM146.3 57.5l.2 .1-.1 .1zM146.4 57.7l.1-.1 .1 .1zM146.4 57.7h.2v1.2h-.2zM146.4 58.9h.2l-.1 .2zM146.3 59l.2 .1-.2 .1zM142.2 59h4.1v.2h-4.1zM142.1 59.1l.1-.1v.2zM142 58.9h.2l-.1 .2zM142 57.7h.2v1.2h-.2zM142.1 57.6l.1 .1h-.2zM142.1 57.6l.1-.1v.2z" fill="#1f1a17"/>
<path d="M128.2 74.8h70.5v29l-70.5-.1zM163.8 74.8v29M172.3 74.8v29M181.3 74.8v29M190 74.8v29M128.2 98.5h70.5M128.2 92.8h70.5M128.2 81.2h70.5M128.3 86.7h70.4" fill="none" stroke="#1f1a17" stroke-width=".21"/>
<g font-size="10" fill="#1f1a17">
<text x="44.4" y="162.1">NARROW</text>
<text x="47.7" y="177.1">BRIDGE</text>
</g>
<g font-size="7.1" fill="#1f1a17">
<text x="109.4" y="248.2">SPECIAL WARNING SIGN</text>
<text x="175.4" y="271.9">TC1346_1</text>
</g>
<text font-size="5.6" fill="#1f1a17" x="123.9" y="257.3">“NARROW BRIDGE”</text>
<g font-size="4.9" fill="#1f1a17">
<text x="42.1" y="118">WARNING PLATE</text>
<text x="38" y="195.3">SUPPLEMENTARY PLATE</text>
</g>
<g font-size="4.2" fill="#1f1a17">
<text x="16.4" y="267">Traffic &amp; Road Use Management Division</text>
<text x="29.9" y="272.6">Traffic Engineering Section</text>
<text x="174.4" y="285.6">A</text>
<text x="180.7" y="285.6">B</text>
</g>
<g font-size="3.9" fill="#1f1a17">
<text x="110.9" y="51.9">n</text>
<text x="111.7" y="66.5">m</text>
<text x="48.3" y="106">h</text>
<text x="73.4" y="106">k</text>
<text x="64.9" y="133.8">a</text>
<text x="104.8" y="140.2">r</text>
<text x="107.5" y="149.7">e</text>
<text x="28.8" y="153.9">d</text>
<text x="107.5" y="158.6">f</text>
<text x="19.8" y="166.1">b</text>
<text x="107.5" y="165.1">g</text>
<text x="107.5" y="173.6">f</text>
<text x="28.9" y="180.1">c</text>
<text x="107.5" y="182.2">e</text>
<text x="17.1" y="212.1">Colour Legend:</text>
<text x="23.6" y="221.5">Black (legend and border)</text>
<text x="23.6" y="229.9">Retroreflective yellow (background)</text>
</g>
<g font-size="3.9">
<text x="98" y="212.9">Application: Used to supplement standard signing</text>
<text x="98" y="217.6">arrangements at locations where there has been a history</text>
<text x="98" y="222.2">of side swipe crashes or complaints of near misses</text>
<text x="98" y="226.9">(generally limited to bridges on more heavily trafficked</text>
<text x="98" y="231.5">routes with high proportions of heavy vehicles).</text>
</g>
<g font-size="3.5" fill="#1f1a17">
<text x="167.1" y="80.3">h</text>
<text x="176" y="80.3">k</text>
<text x="184" y="80.3">m</text>
<text x="193.3" y="80.6">n</text>
<text x="129.5" y="85.7">Size A - 600 x 600</text>
<text x="164.9" y="85.8">260</text>
<text x="173.7" y="85.8">238</text>
<text x="182.4" y="85.8">116</text>
<text x="191.1" y="86.1">178</text>
<text x="129.5" y="91.2">Size B - 750 x 750</text>
<text x="164.9" y="91.3">325</text>
<text x="173.7" y="91.3">298</text>
<text x="182.4" y="91.3">145</text>
<text x="191.1" y="91.6">222</text>
<text x="129.5" y="96.7">Size C - 900 x 900</text>
<text x="164.9" y="96.8">390</text>
<text x="173.7" y="96.8">357</text>
<text x="182.4" y="96.8">174</text>
<text x="191.1" y="97.1">267</text>
<text x="129.5" y="102.1">Size D - 1200 x 1200</text>
<text x="164.9" y="102.3">520</text>
<text x="173.7" y="102.3">476</text>
<text x="182.4" y="102.3">232</text>
<text x="191.1" y="102.6">356</text>
<text x="134" y="158.3">a</text>
<text x="143.4" y="158.3">b</text>
<text x="151.6" y="158.3">c</text>
<text x="158.2" y="158.5">d</text>
<text x="165.5" y="158.5">e</text>
<text x="176.7" y="158.2">f</text>
<text x="187.1" y="158.2">g</text>
<text x="194.9" y="158.2">r</text>
<text x="120.1" y="163.8">Size A</text>
<text x="131.9" y="163.8">600</text>
<text x="141.3" y="163.8">400</text>
<text x="151.3" y="163.8">8</text>
<text x="157.1" y="164">24</text>
<text x="164.4" y="164">75</text>
<text x="171.4" y="163.7">100CN</text>
<text x="186" y="163.7">50</text>
<text x="193.5" y="163.7">40</text>
<text x="120.2" y="169.2">Size B</text>
<text x="131.9" y="169.2">750</text>
<text x="141.3" y="169.2">500</text>
<text x="150.3" y="169.2">10</text>
<text x="157.1" y="169.4">30</text>
<text x="164.4" y="169.4">94</text>
<text x="171.4" y="169.1">125CN</text>
<text x="186" y="169.1">62</text>
<text x="193.5" y="169.1">50</text>
<text x="119.9" y="174.7">Size C</text>
<text x="131.9" y="174.7">900</text>
<text x="141.3" y="174.7">600</text>
<text x="150.3" y="174.7">12</text>
<text x="157.1" y="174.9">36</text>
<text x="163.3" y="174.9">112</text>
<text x="171.4" y="180">200CN</text>
<text x="171.4" y="174.5">150CN</text>
<text x="185" y="180">100</text>
<text x="186" y="174.5">76</text>
<text x="193.5" y="180">75</text>
<text x="193.5" y="174.5">60</text>
<text x="119.9" y="180.1">Size D</text>
<text x="130.9" y="180.1">1200</text>
<text x="141.3" y="180.1">800</text>
<text x="150.3" y="180.1">16</text>
<text x="157.1" y="180.3">48</text>
<text x="163.3" y="180.3">150</text>
<text x="16.7" y="280.5">Designed</text>
<text x="42.7" y="280.5">Checked</text>
<text x="69.7" y="280.5">Scale</text>
<text x="98.5" y="281.4">PRINCIPAL ENGINEER</text>
<text x="156.2" y="276.3">7/02/02</text>
<text x="159.1" y="281">Date</text>
<text x="179" y="278.6">Page 1 of 2</text>
<text x="17" y="284.9">RH 01/02</text>
<text x="42.8" y="284.9">JD 02/02</text>
<text x="69.7" y="285">Not to Scale</text>
<text x="98.5" y="285.2">(Traffic Engineering)</text>
</g>
<text font-size="3.4" fill="#1f1a17" x="96.3" y="266.3">ORIGINAL APPROVED AS OFFICIAL TRAFFIC SIGN</text>
</svg>
